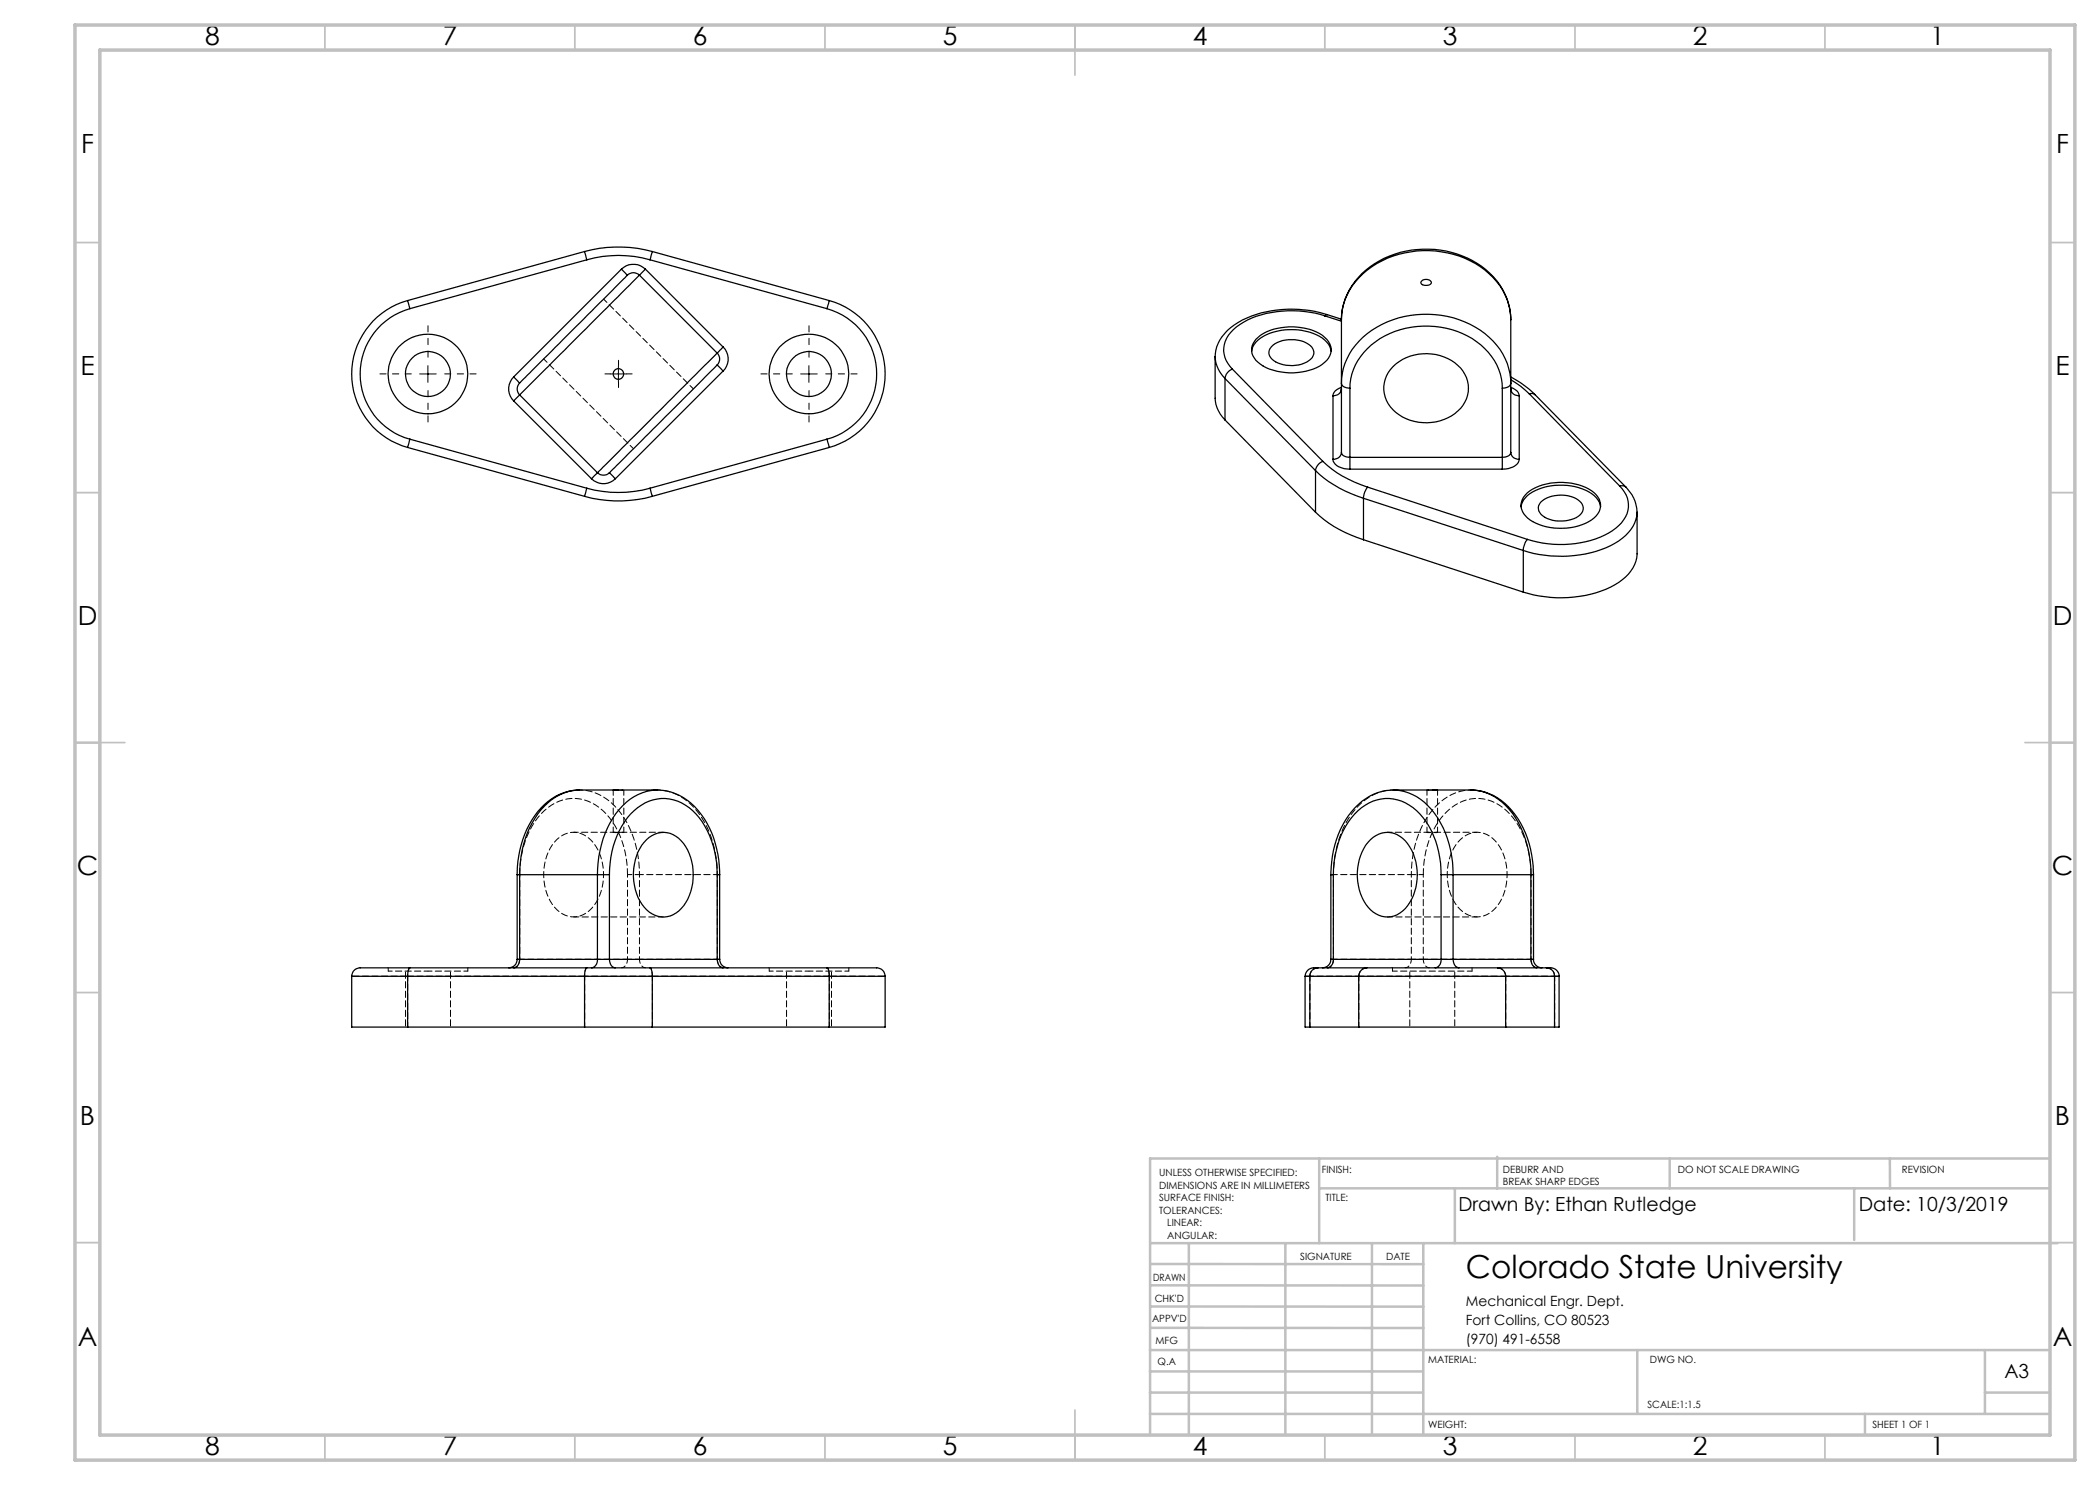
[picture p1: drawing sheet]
<svg xmlns="http://www.w3.org/2000/svg" width="420mm" height="297mm" viewBox="0 0 420 297" stroke-linecap="round" stroke-linejoin="round" font-family="sans-serif">
<path d="M82.3 74.8h-6.3M85.6 71.4v-6.2M85.6 78.1v6.3M88.9 74.8h6.3M158.5 74.8h-6.3M161.8 71.4v-6.2M161.8 78.1v6.3M165.1 74.8h6.3" fill="none" stroke="#000" stroke-width=".2" stroke-dasharray="15.2 1.3 1.3 1.3" stroke-dashoffset="14"/>
<path d="M122 74.8h-1M123.7 73.1v-1M123.7 76.4v1.1M125.4 74.8h1" fill="none" stroke="#000" stroke-width=".2" stroke-dasharray="15.2 1.3 1.3 1.3"/>
<path d="M83.9 74.8h3.3M85.6 73.1v3.4M122 74.8h3.3M123.7 73.1v3.4M160.1 74.8h3.3M161.8 73.1v3.4" fill="none" stroke="#000" stroke-width=".2"/>
<g fill="none" stroke="#c0c0c0" stroke-width=".35">
<path d="M65 5v5M115 5v5M165 5v5M215 5v10M265 5v5M315 5v5M365 5v5M15 48.5h5M410 48.5h5M15 98.5h5M410 98.5h5M15 148.5h10"/>
<path d="M405 148.5h10M15 198.5h5M410 198.5h5M15 248.5h5M410 248.5h5M65 287v5M115 287v5M165 287v5M215 282v10M265 287v5M315 287v5M365 287v5"/>
</g>
<g fill="none" stroke="#c0c0c0" stroke-width=".5">
<path d="M263.8 231.7v16.9M263.8 237.7h146.2M291 237.7v10.9M299.4 231.3v6.4M333.9 231.7v6M370.8 237.7v10.3M378 231.7v6M410 231.7h-180v55.2M230.1 248.6h181.4M230.1 257.1h54.6M230.1 252.8h54.6M237.8 248.8v38.2"/>
<path d="M257.1 248.6v38.2M274.4 248.8v38.2M284.7 248.6v38.2M230 278.5h54.6M230 274.3h54.6M230 270h180M230 265.6h54.7M230.1 261.3h54.6M327.4 270v12.8M397 278.5h13M397 270v12.8M230 282.8h180"/>
<path d="M373 282.8v4.2"/>
</g>
<path d="M15 5h400v287h-400zM20 10h390v277h-390z" fill="none" stroke="#c0c0c0" stroke-width=".7"/>
<g fill="none" stroke="#000" stroke-width=".25">
<path d="M116.9 50.3l.5 1.7M116.9 50.3a26.1 26.1 0 0 1 13.6 0M116.9 50.3l-35.4 9.8M117.4 52a23 23 0 0 1 12.6 0M117.4 52l-35.4 9.7M124.3 53.8a3.5 3.5 0 0 1 4.8 0M124.3 53.8l1.2 1.2M124.3 53.8l-21.6 21.6M125.5 55l-21.6 21.6M125.5 55a1.7 1.7 0 0 1 2.4 0M127.9 55l-24 24M127.9 55l15.5 15.6"/>
<path d="M129.1 53.8l-1.2 1.2M129.1 53.8l15.5 15.6M130 52l35.4 9.7M130.5 50.3l-.5 1.7M130.5 50.3l35.3 9.8M284.3 56.2a1.19 1.19 0 0 1 2 .4 1.37 1.37 0 0 1-2.1 0zM81.5 60.1l.5 1.6M81.5 60.1a15.2 15.2 0 0 0-11.2 14.7 15.2 15.2 0 0 0 11.2 14.7M82 61.7a13.5 13.5 0 0 0-10 13.1 13.5 13.5 0 0 0 10 13M102.7 75.4l1.2 1.2M102.7 75.4a3.4 3.4 0 0 0 0 4.8M103.9 76.6a1.7 1.7 0 0 0 0 2.4"/>
<path d="M103.9 79l-1.2 1.2M103.9 79l15.6 15.5M143.4 70.6l-23.9 23.9M143.4 70.6a1.66 1.66 0 0 1 0 2.4M143.4 73l-21.5 21.5M143.4 73l1.2 1.2M144.6 69.4l-1.2 1.2M144.6 69.4a3.3 3.3 0 0 1 0 4.8M144.6 74.2l-21.5 21.5M165.4 61.7a13.5 13.5 0 0 1 9.9 13.1 13.5 13.5 0 0 1-9.9 13M165.8 60.1l-.4 1.6M165.8 60.1a15.2 15.2 0 0 1 11.2 14.7 15.2 15.2 0 0 1-11.2 14.7"/>
<path d="M243 71.4v8.3a6.3 6.3 0 0 0 2 4.3M243 71.3a6.5 6.5 0 0 0 2 4.4M245 75.7l18.1 18.4M245 75.7v8.3M246.5 73.8a2.25 2.25 0 0 0-1.5 1.9M246.5 73.8l18.1 18.5M250.3 70.2a4.5 4.5 0 0 1 3-3.2 11.8 11.8 0 0 1 11.6 1 3.3 3.3 0 0 1 1.3 2.2M251.2 67.9a10.5 10.5 0 0 1 9.1-2.4 7 7 0 0 1 5.7 3.3 3.2 3.2 0 0 1-1.5 4 11.9 11.9 0 0 1-12.4 0 3.1 3.1 0 0 1-.9-4.9zM254.6 69a6.7 6.7 0 0 1 7.4 .1 1.76 1.76 0 0 1-.2 3 6.6 6.6 0 0 1-7.4-.3 1.73 1.73 0 0 1 .2-2.8zM265 63.2a21.4 21.4 0 0 0-16.3 1.2 6.5 6.5 0 0 0-4 5.8 5.6 5.6 0 0 0 1.8 3.6M265 63.2l3.3 1M265.5 62.9a23.1 23.1 0 0 0-17.9 1.6 8.4 8.4 0 0 0-4.6 6.8"/>
<path d="M265.5 62.9l-.5 .3M265.5 62.9l2.8 .9M266.6 79.2v12.7M268.2 78l.1-.2a1.53 1.53 0 0 1-1.7 1.4M268.3 64a13.9 13.9 0 0 1 8.6-12.4 19.4 19.4 0 0 1 21.1 3 12.9 12.9 0 0 1 4.2 9.4M268.3 64a13.4 13.4 0 0 1 8.1-11.8 19.6 19.6 0 0 1 21.4 2.5 12.5 12.5 0 0 1 4.4 9.3M268.3 77.5l-.5 .2a1.83 1.83 0 0 0-1.2 1.5M268.3 64v26.5M270 77.6a1.47 1.47 0 0 1-1.7-.9 13.4 13.4 0 0 1 8.1-11.8 19.5 19.5 0 0 1 22.2 3.3 11.8 11.8 0 0 1 3.5 8.7l-.4 .5-1.2 .2M270 77.6a12.4 12.4 0 0 1 8-10.9 18 18 0 0 1 18.2 2.3 11.3 11.3 0 0 1 4.3 8.6M270 77.6v13.9M278.6 73.3a9.6 9.6 0 0 1 14 .9 6.2 6.2 0 0 1-2.3 9 9.6 9.6 0 0 1-12.7-2.5 5.9 5.9 0 0 1 1-7.4z"/>
<path d="M300.5 77.6v13.9M302.2 75.4l2.8 1.8 2.1 1.8M302.2 77.5l.4 .2a1.83 1.83 0 0 1 1.2 1.5M302.2 75.9a16.4 16.4 0 0 1 3.7 2.9M302.2 64v26.5M302.2 78v-.2a1.53 1.53 0 0 0 1.6 1.4M303.8 79.2v12.7M305.9 78.8l.8-.1 .4 .3M305.9 78.8l18.1 18.4M307.1 79l18.1 18.4M81.5 89.5l35.4 9.8M82 87.8l-.5 1.7"/>
<path d="M82 87.8l35.4 9.8M102.7 80.2l15.6 15.5M116.9 99.3a25.2 25.2 0 0 0 13.6 0M117.4 97.6a24 24 0 0 0 12.6 0M117.4 97.6l-.5 1.7M118.3 95.7a3.4 3.4 0 0 0 4.8 0M119.5 94.5a1.7 1.7 0 0 0 2.4 0M119.5 94.5l-1.2 1.2M121.9 94.5l1.2 1.2M130 97.6l.5 1.7M165.4 87.8l.4 1.7M165.4 87.8l-35.4 9.8"/>
<path d="M165.8 89.5l-35.3 9.8M245 84l18.1 18.4M263.1 94.1a24 24 0 0 0 9.6 5.6M263.1 94.1v8.3M264.6 92.3a22.3 22.3 0 0 0 8.9 5.1M264.6 92.3a2.27 2.27 0 0 0-1.5 1.8M266.6 91.9a2.33 2.33 0 0 0 2.2 1.8l1.2 .1M268.3 90.5a1.47 1.47 0 0 0 1.7 1M268.3 90.5a1.53 1.53 0 0 1-1.7 1.4M270 91.5v2.3M270 93.8h30.5M270 91.5h30.5"/>
<path d="M272.7 99.7l32 10.4M272.7 99.7v8.2M273.5 97.4a3.5 3.5 0 0 0-.8 2.3M273.5 97.4l32 10.5M300.5 91.5v2.3M302.2 90.5a1.47 1.47 0 0 1-1.7 1M302.2 90.5a1.53 1.53 0 0 0 1.6 1.4M303.8 91.9a2.72 2.72 0 0 1-2.7 1.9h-.6M305.5 98.6a11.7 11.7 0 0 1 13.3 0 3.2 3.2 0 0 1-.5 5.4 11.9 11.9 0 0 1-12.8-.4 3.1 3.1 0 0 1 0-5zM324 97.2a5.2 5.2 0 0 1-.2 7.9 17.2 17.2 0 0 1-12 3.8l-3.3-.3-3-.7M324 97.2h.8l.4 .2M325.2 97.4a6.4 6.4 0 0 1 1.4 7.9 12.4 12.4 0 0 1-7.4 5 25.1 25.1 0 0 1-14.5-.2"/>
<path d="M263.1 102.4a23.5 23.5 0 0 0 9.6 5.5M272.7 107.9l32 10.5M304.2 101.3a4.9 4.9 0 0 1 3.6-3.5 11.9 11.9 0 0 1 11 1.3 3.7 3.7 0 0 1 1.3 2.2M304.7 110.1v8.3M305.5 107.9a4 4 0 0 0-.8 2.2M308.2 100.4a6.3 6.3 0 0 1 8 .1 1.9 1.9 0 0 1-1 3 6.8 6.8 0 0 1-7-.6 1.76 1.76 0 0 1 0-2.5zM327.4 102.4v8.4a7.2 7.2 0 0 1-3.7 5.7 23.5 23.5 0 0 1-18 2.2l-1-.3M115.9 158a10.7 10.7 0 0 0-8.9 5.7 20.9 20.9 0 0 0-3.1 11.2M115.9 158h7M115.9 158a10.9 10.9 0 0 0-8.9 5.1 20.7 20.7 0 0 0-3.6 11.8M122.6 158h1.1zM123.7 158h7.8"/>
<path d="M131.5 158a11.2 11.2 0 0 1 9.4 5.8 21.2 21.2 0 0 1 3 11.1M131.5 158a10.7 10.7 0 0 0-8.9 5.7 21.8 21.8 0 0 0-3.1 11.2M278.7 158a11.8 11.8 0 0 0-10.1 6.9 21.2 21.2 0 0 0-2.4 10M278.7 158h8.8h-1.1M278.7 158a10.4 10.4 0 0 1 8.2 4.7 20.7 20.7 0 0 1 3.7 12.2M287.2 158h7M294.2 158a11.1 11.1 0 0 1 9.4 5.8 20.8 20.8 0 0 1 3.1 11.1M294.2 158a10.7 10.7 0 0 1 8.9 5.7 21.3 21.3 0 0 1 3.1 11.2M103.4 174.9h.5M103.4 174.9v17M103.9 174.9h15.6M103.9 174.9v17"/>
<path d="M119.5 174.9h2.4M119.5 174.9v17M121.9 174.9a17.7 17.7 0 0 1 4.9-12.8 8.3 8.3 0 0 1 12.4 .7 18.3 18.3 0 0 1 4.2 12.1M121.9 174.9v17M129.3 167.9a4.7 4.7 0 0 1 7.4 .8 10.9 10.9 0 0 1-.5 13 4.8 4.8 0 0 1-7.8-.9 10.9 10.9 0 0 1 .4-12.4zM143.4 174.9h.5M143.4 174.9v17M143.9 174.9v17M266.2 174.9h.5M266.2 174.9v17M266.7 174.9a17.7 17.7 0 0 1 4.9-12.8 8.3 8.3 0 0 1 12.4 .7 17.8 17.8 0 0 1 4.2 12.1M266.7 174.9v17"/>
<path d="M274.1 167.9a4.7 4.7 0 0 1 7.4 .8 10.6 10.6 0 0 1-1 13.5 4.8 4.8 0 0 1-7.3-1.4 10.8 10.8 0 0 1 .9-12.9zM288.2 174.9h2.4M288.2 174.9v17M290.6 174.9h15.6M290.6 174.9v17M306.2 174.9h.5M306.2 174.9v17M306.7 174.9v17M70.3 195.3v10.1h11.2M70.3 195.3h11.2M81.5 195.3h35.4M81.5 195.3v10.1"/>
<path d="M82 193.6h-9.3a1.92 1.92 0 0 0-2.4 1.7M82 193.6a2 2 0 0 0-.5 1.7M82 193.6h35.4M103.4 191.9a1.69 1.69 0 0 1-1.7 1.7M103.4 191.9h.5M103.9 191.9a1.51 1.51 0 0 1-1.2 1.7M103.9 191.9h15.6M116.9 195.3h13.6M116.9 195.3v10.1M117.4 193.6h12.6M117.4 193.6a2 2 0 0 0-.5 1.7M119.5 191.9h2.4"/>
<path d="M119.5 191.9a1.51 1.51 0 0 1-1.2 1.7M121.9 191.9a1.51 1.51 0 0 0 1.2 1.7M121.9 191.9h21.5M130 193.6a2 2 0 0 1 .5 1.7M130 193.6h35.4M130.5 195.3v10.1M130.5 195.3h35.3M143.4 191.9a1.51 1.51 0 0 0 1.2 1.7M143.4 191.9h.5M143.9 191.9a1.69 1.69 0 0 0 1.7 1.7M165.4 193.6h9.2a1.92 1.92 0 0 1 2.4 1.7M165.4 193.6a1.73 1.73 0 0 1 .4 1.7"/>
<path d="M165.8 195.3h11.2M165.8 195.3v10.1M177 195.3v10.1h-11.2M261 195.3v10.1h1M261 195.3h1M262 195.3h9.7M262 195.3v10.1M263.6 193.6a2 2 0 0 0-2.6 1.7M263.6 193.6a1.63 1.63 0 0 0-1.6 1.7M263.6 193.6h9.8M266.2 191.9a1.69 1.69 0 0 1-1.7 1.7M266.2 191.9h.5"/>
<path d="M266.7 191.9a1.51 1.51 0 0 1-1.2 1.7M266.7 191.9h21.5M271.7 195.3h29.4M271.7 195.3v10.1M273.4 193.6h26.1M273.4 193.6a1.69 1.69 0 0 0-1.7 1.7M288.2 191.9h2.4M288.2 191.9a1.51 1.51 0 0 1-1.2 1.7M290.6 191.9a1.51 1.51 0 0 0 1.2 1.7M290.6 191.9h15.6M299.5 193.6a1.69 1.69 0 0 1 1.6 1.7M299.5 193.6h9.8"/>
<path d="M301.1 195.3h9.8M301.1 195.3v10.1M306.2 191.9a1.51 1.51 0 0 0 1.2 1.7M306.2 191.9h.5M306.7 191.9a1.69 1.69 0 0 0 1.7 1.7M309.3 193.6a1.96 1.96 0 0 1 2.5 1.7M309.3 193.6a1.63 1.63 0 0 1 1.6 1.7M310.9 195.3h.9M310.9 195.3v10.1M311.8 195.3v10.1h-.9M81.5 205.4h35.4M116.9 205.4h13.6"/>
<path d="M130.5 205.4h35.3M262 205.4h9.7M271.7 205.4h29.4M301.1 205.4h9.8"/>
<circle cx="85.6" cy="74.8" r="4.5"/>
<circle cx="85.6" cy="74.8" r="7.9"/>
<circle cx="123.7" cy="74.8" r="1.06"/>
<circle cx="161.8" cy="74.8" r="7.9"/>
<circle cx="161.8" cy="74.8" r="4.5"/>
</g>
<g fill="none" stroke="#000" stroke-width=".2" stroke-dasharray="1.3 .6" stroke-dashoffset=".5">
<path d="M285.4 158h1.1M123.7 166.5h-1M143.5 174.9h-15.6M266.7 174.9h15.6M285.4 166.5h2.1M287.5 166.5h-2.1M77.6 194.2h8M85.6 194.2h8M116.9 195.2h13.6M143.5 191.9h-15.6M153.8 194.2h8M161.8 194.2h8"/>
<path d="M261.1 195.2h.9M262 195.2h9.8M282.3 191.9h-15.6M301.1 195.2h9.8M310.9 195.2h1"/>
</g>
<path d="M123.7 158h1.1h-.4M125.5 174.9v17M143.5 174.9v17M282.3 174.9v17M306.2 174.9v17M103.9 191.9v-17M127.9 191.9v-17M266.7 191.9v-17M284.7 191.9v-17" fill="none" stroke="#000" stroke-width=".2" stroke-dasharray="1.3 .6" stroke-dashoffset=".7"/>
<path d="M131.5 158a10.8 10.8 0 0 1 8.9 5.6 21.4 21.4 0 0 1 3.1 11.3M294.2 158a10.8 10.8 0 0 0-8.9 5.6 21.4 21.4 0 0 0-3 11.3M120.7 174.9a8.8 8.8 0 0 0-4-8 4.8 4.8 0 0 0-6.3 2.1 10.8 10.8 0 0 0 1 12.9 4.7 4.7 0 0 0 7.4-.8 10.4 10.4 0 0 0 1.9-6.2M127.9 174.9a19.3 19.3 0 0 0-5.7-14.4 9.5 9.5 0 0 0-6.3-2.5M266.7 174.9a19.3 19.3 0 0 1 5.7-14.4 9.5 9.5 0 0 1 6.3-2.5M301.4 174.9a8.8 8.8 0 0 0-4-8 4.8 4.8 0 0 0-6.3 2.1 10.8 10.8 0 0 0 1 12.9 4.7 4.7 0 0 0 7.4-.8 10.4 10.4 0 0 0 1.9-6.2" fill="none" stroke="#000" stroke-width=".2" stroke-dasharray="1.3 .6" stroke-dashoffset=".6"/>
<path d="M285.7 158h-.3M103.9 174.9h-.4M122.7 166.5h2.1h-1.1M143.5 174.9h.5M266.7 174.9h-.5M306.2 174.9h.5M103.5 191.9h.4M143.5 191.9h.5M266.2 191.9h.5M306.2 191.9h.5" fill="none" stroke="#000" stroke-width=".2" stroke-dasharray="1.3 .6"/>
<path d="M81.5 195.2a1.97 1.97 0 0 1 .5-1.7M116.9 195.2a1.97 1.97 0 0 1 .5-1.7M130 193.5a1.97 1.97 0 0 1 .5 1.7M165.4 193.5a1.97 1.97 0 0 1 .5 1.7" fill="none" stroke="#000" stroke-width=".2" stroke-dasharray="1.3 .6" stroke-dashoffset=".9"/>
<g fill="none" stroke="#000" stroke-width=".2" stroke-dasharray="1.3 .6" stroke-dashoffset=".3">
<path d="M108.7 71.8l18 17.9M138.7 77.8l-18-18M123 166.5h-8.3M132.7 166.5h-8.3M285.7 166.5h-8.2M295.4 166.5h-8.2M77.6 193.5v.7M81.5 195.2v10.2M93.6 194.2v-.7M116.9 195.2v10.2M125.5 191.9h-21.6M130.5 195.2v10.2"/>
<path d="M153.8 193.5v.7M165.9 195.2v10.2M169.8 194.2v-.7M262 195.2a1.66 1.66 0 0 1 1.6-1.7M262 195.2v10.2M271.8 195.2a1.66 1.66 0 0 1 1.6-1.7M271.8 195.2v10.2M278.5 194.2h15.9M278.5 193.5v.7M294.4 194.2v-.7M301.1 195.2a1.66 1.66 0 0 0-1.6-1.7M301.1 195.2v10.2"/>
<path d="M306.2 191.9h-21.5M310.9 195.2v10.2M310.9 195.2a1.66 1.66 0 0 0-1.6-1.7"/>
</g>
<path d="M125.5 174.9h2.4M284.7 174.9h-2.4M102.7 193.5a1.51 1.51 0 0 0 1.2-1.6M124.3 193.5a1.51 1.51 0 0 0 1.2-1.6M125.5 191.9h2.4M129.1 193.5a1.51 1.51 0 0 1-1.2-1.6M143.5 191.9a1.51 1.51 0 0 0 1.2 1.6M266.7 191.9a1.51 1.51 0 0 1-1.2 1.6M281.1 193.5a1.51 1.51 0 0 0 1.2-1.6M282.3 191.9h2.4M285.9 193.5a1.51 1.51 0 0 1-1.2-1.6M307.4 193.5a1.51 1.51 0 0 1-1.2-1.6" fill="none" stroke="#000" stroke-width=".2" stroke-dasharray="1.3 .6" stroke-dashoffset=".4"/>
<path d="M103.9 174.9a17 17 0 0 1 5.7-13.4 8.3 8.3 0 0 1 11.7 1.3 18 18 0 0 1 4.2 12.1M284.7 174.9a17 17 0 0 1 5.6-13.4 8.3 8.3 0 0 1 11.7 1.3 18 18 0 0 1 4.2 12.1M81.5 195.2h35.4M130.5 195.2h35.4" fill="none" stroke="#000" stroke-width=".2" stroke-dasharray="1.3 .6" stroke-dashoffset=".1"/>
<path d="M122.6 158v8.5M285.4 158v8.5M124.8 166.5v-8.5M287.5 166.5v-8.5M114.7 183.4h18M271.8 195.2h29.3M277.5 183.4h17.9" fill="none" stroke="#000" stroke-width=".2" stroke-dasharray="1.3 .6" stroke-dashoffset=".2"/>
<path d="M70.4 195.2h11.1M81.1 194.2v11.2M157.3 194.2v11.2M165.9 195.2h11.1M282 194.2v11.2M90.1 205.4v-11.2M166.3 205.4v-11.2M290.9 205.4v-11.2" fill="none" stroke="#000" stroke-width=".2" stroke-dasharray="1.3 .6" stroke-dashoffset="-.2"/>
<text font-size="6.3" x="293.2" y="255.5">Colorado State University</text>
<g font-size="5.3">
<text x="41" y="8.9">8</text>
<text x="88.5" y="8.9">7</text>
<text x="138.5" y="8.9">6</text>
<text x="188.5" y="8.9">5</text>
<text x="238.5" y="8.9">4</text>
<text x="288.5" y="8.9">3</text>
<text x="338.5" y="8.9">2</text>
<text x="386" y="8.9">1</text>
<text x="16.2" y="30.7">F</text>
<text x="411.2" y="30.7">F</text>
<text x="16.1" y="74.9">E</text>
<text x="411.1" y="74.9">E</text>
<text x="15.5" y="124.9">D</text>
<text x="410.5" y="124.9">D</text>
<text x="15.4" y="174.9">C</text>
<text x="410.4" y="174.9">C</text>
<text x="16" y="224.9">B</text>
<text x="411" y="224.9">B</text>
<text x="15.5" y="269.2">A</text>
<text x="410.5" y="269.2">A</text>
<text x="41" y="290.9">8</text>
<text x="88.5" y="290.9">7</text>
<text x="138.5" y="290.9">6</text>
<text x="188.5" y="290.9">5</text>
<text x="238.5" y="290.9">4</text>
<text x="288.5" y="290.9">3</text>
<text x="338.5" y="290.9">2</text>
<text x="386" y="290.9">1</text>
</g>
<g font-size="3.9">
<text x="291.7" y="242.2">Drawn By: Ethan Rutledge</text>
<text x="371.7" y="242.2">Date: 10/3/2019</text>
<text x="400.9" y="275.5">A3</text>
</g>
<g font-size="2.8">
<text x="293.2" y="261.1">Mechanical Engr. Dept.</text>
<text x="293.2" y="264.9">Fort Collins, CO 80523</text>
<text x="293.2" y="268.7">(970) 491-6558</text>
</g>
<g font-size="2">
<text x="231.8" y="235.2">UNLESS OTHERWISE SPECIFIED:</text>
<text x="231.8" y="237.7">DIMENSIONS ARE IN MILLIMETERS</text>
<text x="264.4" y="234.6">FINISH:</text>
<text x="300.6" y="234.6">DEBURR AND</text>
<text x="300.6" y="237.1">BREAK SHARP EDGES</text>
<text x="335.6" y="234.6">DO NOT SCALE DRAWING</text>
<text x="380.4" y="234.6">REVISION</text>
<text x="231.8" y="240.2">SURFACE FINISH:</text>
<text x="231.8" y="242.7">TOLERANCES:</text>
<text x="233.4" y="245.2">LINEAR:</text>
<text x="265.1" y="240.2">TITLE:</text>
<text x="233.5" y="247.7">ANGULAR:</text>
<text x="260" y="251.9">SIGNATURE</text>
<text x="277.2" y="251.9">DATE</text>
<text x="230.6" y="256.1">DRAWN</text>
<text x="230.9" y="260.3">CHK'D</text>
<text x="230.4" y="264.4">APPV'D</text>
<text x="231.1" y="268.8">MFG</text>
<text x="231.5" y="273">Q.A</text>
<text x="285.6" y="272.5">MATERIAL:</text>
<text x="330" y="272.5">DWG NO.</text>
<text x="329.5" y="281.7">SCALE:1:1.5</text>
<text x="285.6" y="285.5">WEIGHT:</text>
<text x="374.5" y="285.6">SHEET 1 OF 1</text>
</g>
</svg>
